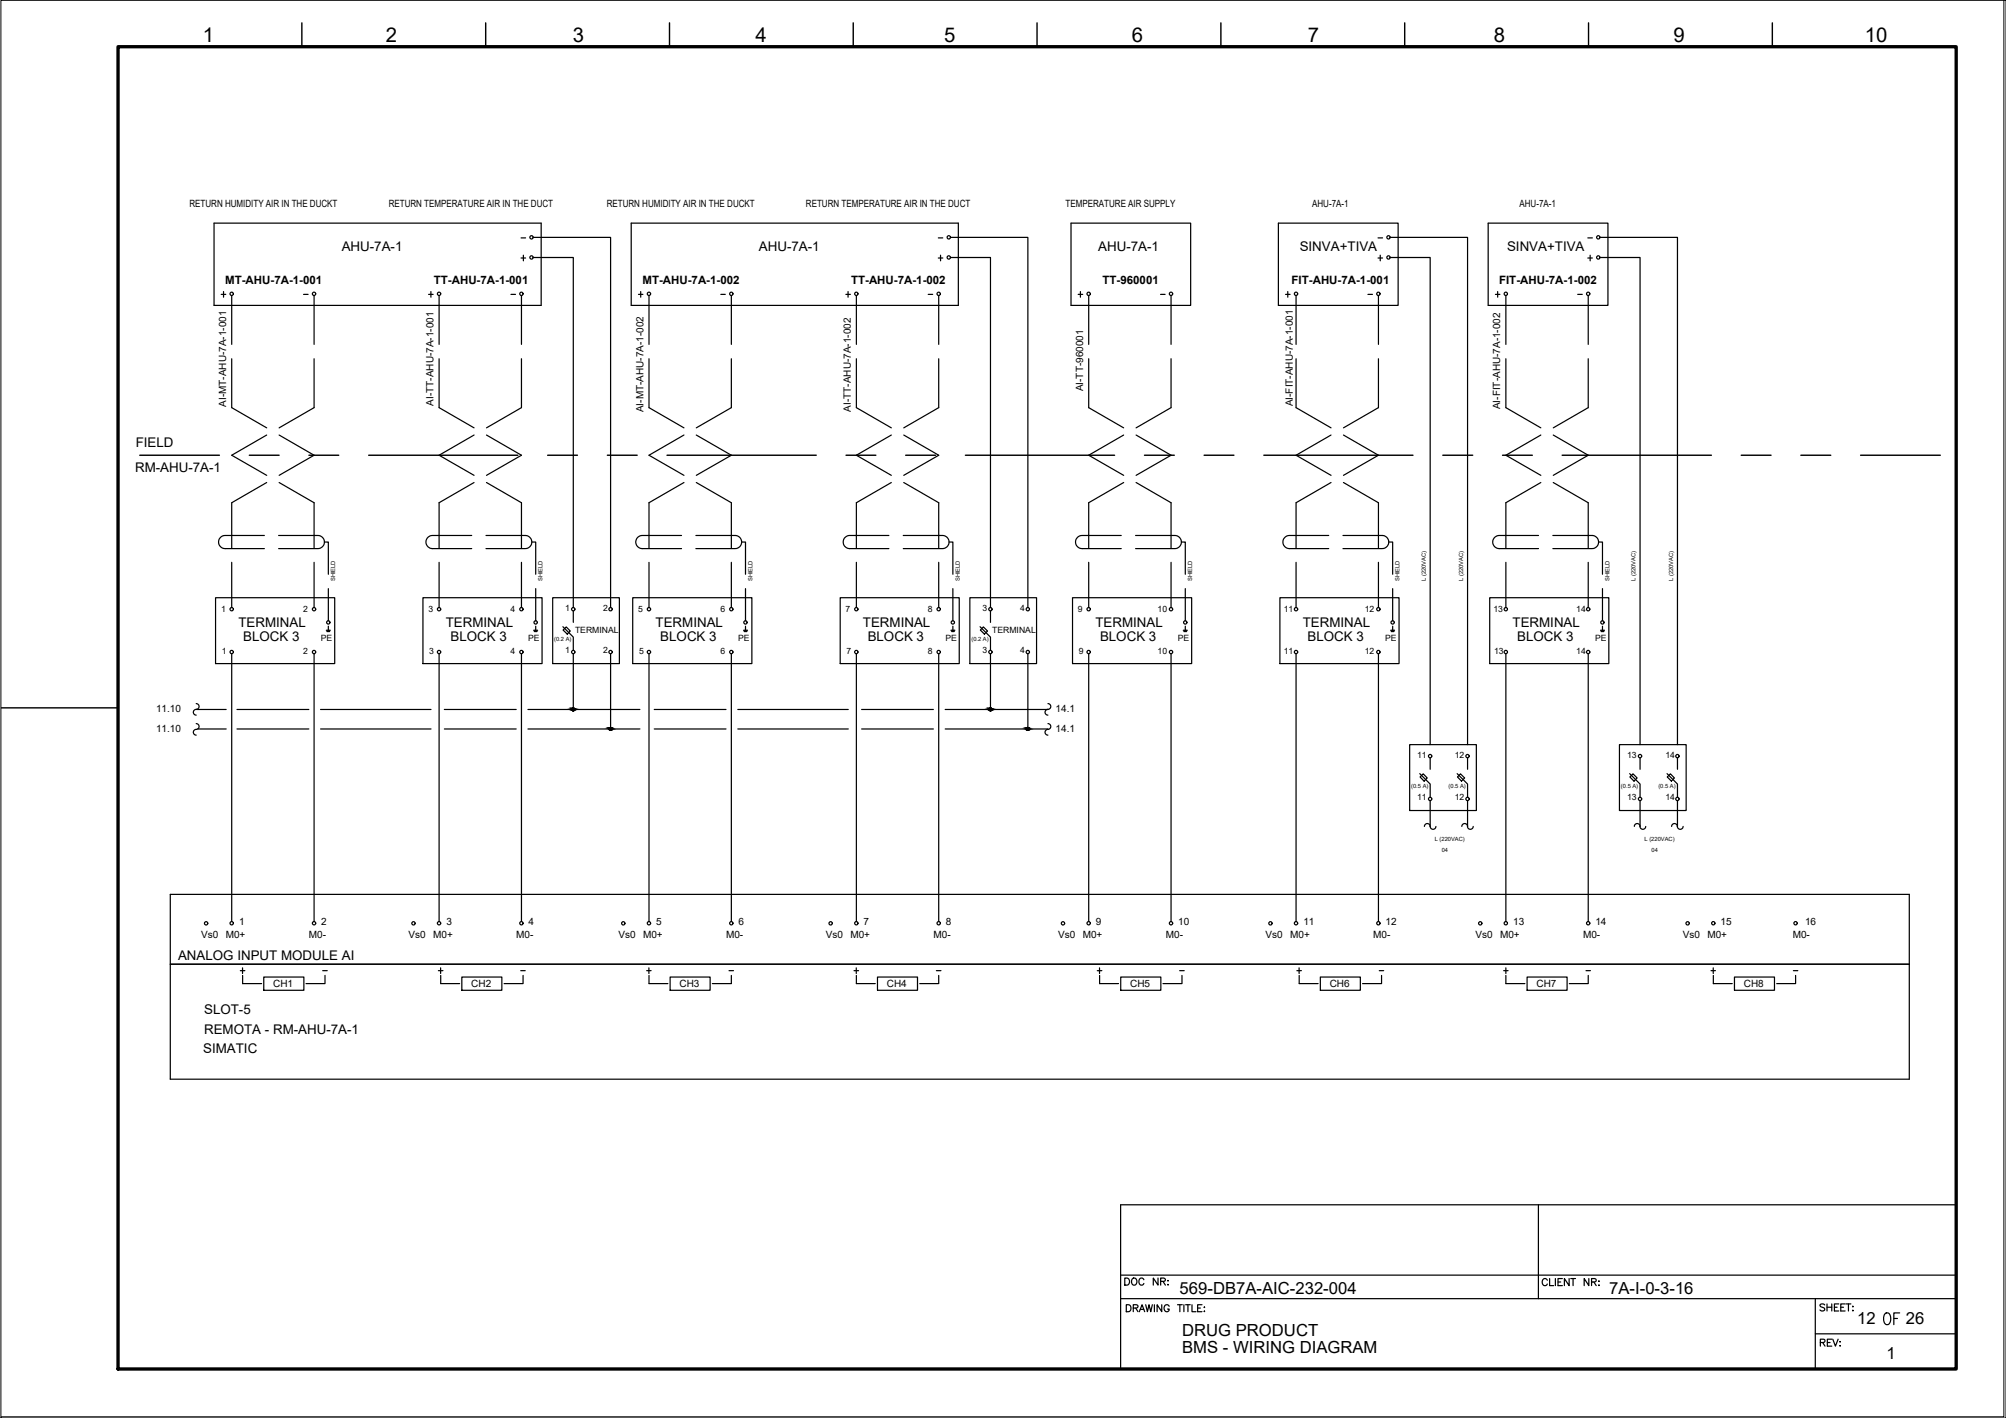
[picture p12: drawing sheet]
<svg xmlns="http://www.w3.org/2000/svg" width="420mm" height="297mm" viewBox="0 0 420 297" stroke-linecap="round" stroke-linejoin="round" font-family="sans-serif">
<!-- layer: G-TTLB-TTLB -->
<path d="M24.7 9.8h385v277h-385z" fill="none" stroke="#000" stroke-width=".7"/>
<!-- layer: G-TTLB-OTLN -->
<path d="M419.7 .1v296.7h-419.5" fill="none" stroke="#000" stroke-width=".21"/>
<!-- layer: G-TTLB-INDX -->
<path d="M63.2 4.8v5M101.7 4.8v5M140.2 4.8v5M178.7 4.8v5M217.2 4.8v5M255.7 4.8v5M294.2 4.8v5M332.7 4.8v5M371.2 4.8v5M.2 148.3h24.5" fill="none" stroke="#000" stroke-width=".3"/>
<!-- layer: LGSP IA4$0$LG_PLOT -->
<path d="M322.2 252.4v19.6M234.7 267.1h175M234.7 272h175M380.2 279.4h29.5M380.2 272v14.8M234.7 286.8h175" fill="none" stroke="#000" stroke-width=".25"/>
<!-- layer: LG_PLOT -->
<g fill="none" stroke="#000" stroke-width=".25">
<path d="M409.7 252.4h-175v34.4M235.6 267.7h.5a.78 .78 0 0 1 .5 .8 .78 .78 0 0 1-.5 .7h-.5zM235.9 273.3h.5a.78 .78 0 0 1 .5 .7 .78 .78 0 0 1-.5 .8h-.5zM237.1 267.9a.68 .68 0 0 1 1 .1 .68 .68 0 0 1-.1 1 .68 .68 0 0 1-1-.1 .68 .68 0 0 1 .1-1zM237.4 274l.8-.1 .2-.3-.4-.3h-.6v1.5M237.9 274l.5 .8M238.6 274.8l.6-1.5 .6 1.5M238.8 274.3h.7M239.6 268.1a.53 .53 0 0 0-.6-.4 .53 .53 0 0 0-.5 .6 .6 .6 0 0 0 .2 .8 .6 .6 0 0 0 .8-.1l.1-.2M240 273.3l.3 1.5 .4-1.5 .3 1.5 .4-1.5M241.8 273.3v1.5M242.5 267.7v1.5l-.9-1.5v1.5"/>
<path d="M243.1 268.4h.8l.2-.4-.4-.3h-.6v1.5M243.3 273.3v1.5l-.9-1.5v1.5M243.6 268.4l.5 .8M244.6 268.3h.1zM244.6 269.1v.1zM244.9 273.6a.55 .55 0 0 0-.6-.3 .55 .55 0 0 0-.5 .6v.3a.53 .53 0 0 0 .5 .6 .53 .53 0 0 0 .6-.6h-.4M246.6 273.3h1M247.1 273.3v1.5M248 273.3v1.5M248.3 273.3h1M248.8 273.3v1.5M249.7 273.3v1.5h.8"/>
<path d="M250.8 274h.6M251.8 273.3h-1v1.5h1M252.2 273.9h.1zM252.2 274.7h.1zM324.1 268.2a.54 .54 0 0 0-.6-.4 .54 .54 0 0 0-.5 .6v.4a.55 .55 0 0 0 .5 .5 .55 .55 0 0 0 .6-.3M324.6 267.8v1.5h.8M325.8 267.8v1.5M326.3 268.5h.6M327.2 267.8h-.9v1.5h.9M328.7 267.8v1.5l-1-1.5v1.5M329 267.8h1M329.5 267.8v1.5"/>
<path d="M332.8 267.8v1.5l-1-1.5v1.5M333.4 268.5h.8l.1-.5-.9-.2v1.5M333.8 268.5l.5 .8M334.8 268.4h.2zM334.8 269.2h.2zM382.2 273.4l-.4-.3-.6 .3 .1 .3 .8 .4 .1 .3a.66 .66 0 0 1-1 0M382.7 273.1v1.5M382.7 273.8h1M383.7 273.1v1.5M384.2 273.8h.6M385.1 273.1h-.9v1.5h.9M385.6 273.8h.5"/>
<path d="M386.5 273.1h-.9v1.5h.9M386.7 273.1h1M387.2 273.1v1.5M388 274.5h.2zM388.1 273.6v.2zM381.3 281.2l.8-.1 .1-.4-.9-.2v1.5M381.8 281.2l.4 .8M382.7 281.2h.6M383.7 280.5h-1v1.5h1M383.9 280.5l.5 1.5 .6-1.5M385.3 281.1h.2zM385.3 281.9h.2z"/>
</g>
<!-- layer: I_LIMIT_LINE -->
<g fill="none" stroke="#000" stroke-width=".3">
<path d="M29.3 95.4h16.7M52.2 95.4h6.3M64.7 95.4h6.3M77.2 95.4h31.3M114.7 95.4h6.2M127.2 95.4h6.3M139.7 95.4h31.3M177.2 95.4h6.3M189.7 95.4h6.3M202.2 95.4h31.2M239.7 95.4h6.3M252.2 95.4h6.2"/>
<path d="M264.7 95.4h31.3M302.2 95.4h6.3M314.7 95.4h6.3M327.2 95.4h31.3M364.7 95.4h6.2M377.2 95.4h6.3M389.7 95.4h16.7"/>
</g>
<!-- layer: 0 -->
<g fill="none" stroke="#000" stroke-width=".25">
<path d="M111.7 53.9h8.4v73.4M111.7 49.7h16.2v77.6M199.1 53.9h8.4v73.4M199.1 49.7h16.2v77.6M291.2 53.9h8.4v102.1M291.2 49.7h16.2v106.3M335.1 53.9h8.4v102.1M335.1 49.7h16.2v106.3M120.1 136.9v11.7M127.9 136.9v15.8M207.5 136.9v11.7M215.3 136.9v15.8"/>
<path d="M41.1 148.6h6.3M41.4 152.7h6M49.6 148.6h15.1M49.6 152.7h15.1M67.1 148.6h23.2M67.1 152.7h23.2M93.1 148.6h15M93.1 152.7h15M110.6 148.6h23.4M110.6 152.7h23.4M137 148.6h15.1M137 152.7h15.1"/>
<path d="M154.5 148.6h23.2M154.5 152.7h23.2M180.5 148.6h15M180.5 152.7h15M198 148.6h21.5M198 152.7h21.5M299.6 167.7v5.4M307.4 167.7v5.4M343.5 167.7v5.4M351.3 167.7v5.4M399.9 187.4v38.7"/>
<circle cx="120.1" cy="148.6" r=".31"/>
<circle cx="127.9" cy="152.7" r=".31"/>
<circle cx="207.4" cy="148.6" r=".31"/>
<circle cx="215.3" cy="152.7" r=".31"/>
</g>
<!-- layer: I_DATA -->
<g fill="none" stroke="#000" stroke-width=".25">
<path d="M44.8 46.7h68.5v17.3h-68.5zM132.2 46.7h68.5v17.3h-68.5zM196.5 54h1M197 53.5v1.1M224.3 46.7h25.1v17.3h-25.1zM267.8 46.7h25v17.3h-25zM288.6 54h1M289.1 53.5v1.1M311.7 46.7h25.1v17.3h-25.1zM133.7 61.7h1M134.2 61.1v1.2M177.2 61.7h.9"/>
<path d="M177.6 61.1v1.2M225.8 61.7h1M226.3 61.1v1.2M269.3 61.7h.9M269.7 61.1v1.2M45.1 125.2h25v13.8h-25zM68.3 132h.9M68.4 132.2h.7M68.5 132.3h.5M68.8 131.2v.8M88.6 125.2h24.9v13.8h-24.9zM111.8 132h.8"/>
<path d="M111.9 132.2h.6M111.9 132.3h.6M112.2 131.2v.8M115.8 125.2h13.9v13.8h-13.9zM132.5 125.2h25v13.8h-25zM155.7 132h.9M155.8 132.2h.7M155.9 132.3h.5M156.1 131.2v.8M176 125.2h24.9v13.8h-24.9zM199.2 132h.8M199.2 132.2h.7"/>
<path d="M199.3 132.3h.6M199.6 131.2v.8M203.1 125.2h14v13.8h-14zM224.6 125.2h25v13.8h-25zM247.8 132h.9M247.9 132.2h.7M248 132.3h.5M248.3 131.2v.8M268.1 125.2h24.9v13.8h-24.9zM291.3 132h.8M291.4 132.2h.6M291.4 132.3h.6"/>
<path d="M291.7 131.2v.8M312 125.2h25v13.8h-25zM335.2 132h.9M335.3 132.2h.7M335.4 132.3h.5M335.6 131.2v.8M295.3 156h13.9v13.8h-13.9zM339.2 156h14v13.8h-14zM399.9 187.4h-364.2v38.7h364.2M35.7 202h364.2M50.3 203.3h1M50.8 202.7v1.2"/>
<path d="M50.8 204.3v1.7h4M55.2 204.7h8.4v2.7h-8.4zM68.1 204.3v1.7h-4M91.8 203.3h1M92.3 202.7v1.2M92.3 204.3v1.7h4M96.7 204.7h8.4v2.7h-8.4zM109.6 204.3v1.7h-4M135.4 203.3h1M135.9 202.7v1.2M135.9 204.3v1.7h4M140.4 204.7h8.3v2.7h-8.3z"/>
<path d="M153.2 204.3v1.7h-4M178.9 203.3h.9M179.3 202.7v1.2M179.4 204.3v1.7h3.9M183.8 204.7h8.4v2.7h-8.4zM196.6 204.3v1.7h-4M229.8 203.3h1M230.3 202.7v1.2M230.3 204.3v1.7h4M234.7 204.7h8.4v2.7h-8.4zM247.6 204.3v1.7h-4M271.6 203.3h1"/>
<path d="M272.1 202.7v1.2M272.1 204.3v1.7h4M276.5 204.7h8.4v2.7h-8.4zM289.4 204.3v1.7h-4M314.9 203.3h1M315.4 204.3v1.7h4M315.4 202.7v1.2M319.8 204.7h8.4v2.7h-8.4zM332.7 204.3v1.7h-4M358.4 203.3h.9M358.8 202.7v1.2M358.9 204.3v1.7h3.9"/>
<path d="M363.3 204.7h8.4v2.7h-8.4zM376.1 204.3v1.7h-4"/>
<circle cx="198.7" cy="53.9" r=".35"/>
<circle cx="290.8" cy="53.9" r=".35"/>
<circle cx="135.9" cy="61.5" r=".35"/>
<circle cx="179.4" cy="61.5" r=".35"/>
<circle cx="228" cy="61.5" r=".35"/>
<circle cx="271.5" cy="61.5" r=".35"/>
<circle cx="48.5" cy="136.6" r=".35"/>
<circle cx="48.5" cy="127.6" r=".35"/>
<circle cx="65.8" cy="127.6" r=".35"/>
<circle cx="65.8" cy="136.6" r=".35"/>
<circle cx="68.8" cy="130.4" r=".35"/>
<circle cx="92" cy="127.6" r=".35"/>
<circle cx="92" cy="136.6" r=".35"/>
<circle cx="109.2" cy="136.6" r=".35"/>
<circle cx="109.2" cy="127.6" r=".35"/>
<circle cx="112.2" cy="130.4" r=".35"/>
<circle cx="120.1" cy="136.6" r=".35"/>
<circle cx="120.1" cy="127.6" r=".35"/>
<circle cx="127.9" cy="136.6" r=".35"/>
<circle cx="127.9" cy="127.6" r=".35"/>
<circle cx="135.9" cy="136.6" r=".35"/>
<circle cx="135.9" cy="127.6" r=".35"/>
<circle cx="153.2" cy="127.6" r=".35"/>
<circle cx="153.2" cy="136.6" r=".35"/>
<circle cx="156.1" cy="130.4" r=".35"/>
<circle cx="179.4" cy="136.6" r=".35"/>
<circle cx="179.4" cy="127.6" r=".35"/>
<circle cx="196.6" cy="127.6" r=".35"/>
<circle cx="196.6" cy="136.6" r=".35"/>
<circle cx="199.6" cy="130.4" r=".35"/>
<circle cx="207.4" cy="136.6" r=".35"/>
<circle cx="207.4" cy="127.6" r=".35"/>
<circle cx="215.3" cy="136.6" r=".35"/>
<circle cx="215.3" cy="127.6" r=".35"/>
<circle cx="228" cy="136.6" r=".35"/>
<circle cx="228" cy="127.6" r=".35"/>
<circle cx="245.3" cy="136.6" r=".35"/>
<circle cx="245.3" cy="127.6" r=".35"/>
<circle cx="248.3" cy="130.4" r=".35"/>
<circle cx="271.5" cy="127.6" r=".35"/>
<circle cx="271.5" cy="136.6" r=".35"/>
<circle cx="288.7" cy="136.6" r=".35"/>
<circle cx="288.7" cy="127.6" r=".35"/>
<circle cx="291.7" cy="130.4" r=".35"/>
<circle cx="315.4" cy="136.6" r=".35"/>
<circle cx="315.4" cy="127.6" r=".35"/>
<circle cx="332.6" cy="136.6" r=".35"/>
<circle cx="332.6" cy="127.6" r=".35"/>
<circle cx="335.6" cy="130.4" r=".35"/>
<circle cx="299.5" cy="158.4" r=".35"/>
<circle cx="307.4" cy="158.4" r=".35"/>
<circle cx="343.5" cy="158.4" r=".35"/>
<circle cx="351.3" cy="158.4" r=".35"/>
<circle cx="299.5" cy="167.4" r=".35"/>
<circle cx="307.4" cy="167.4" r=".35"/>
<circle cx="343.5" cy="167.4" r=".35"/>
<circle cx="351.3" cy="167.4" r=".35"/>
<circle cx="43.2" cy="193.4" r=".35"/>
<circle cx="48.5" cy="193.4" r=".35"/>
<circle cx="65.8" cy="193.4" r=".35"/>
<circle cx="86.6" cy="193.4" r=".35"/>
<circle cx="92" cy="193.4" r=".35"/>
<circle cx="109.2" cy="193.4" r=".35"/>
<circle cx="130.5" cy="193.4" r=".35"/>
<circle cx="135.9" cy="193.4" r=".35"/>
<circle cx="153.2" cy="193.4" r=".35"/>
<circle cx="174" cy="193.4" r=".35"/>
<circle cx="179.4" cy="193.4" r=".35"/>
<circle cx="196.6" cy="193.4" r=".35"/>
<circle cx="222.6" cy="193.4" r=".35"/>
<circle cx="228" cy="193.4" r=".35"/>
<circle cx="245.3" cy="193.4" r=".35"/>
<circle cx="266.1" cy="193.4" r=".35"/>
<circle cx="271.5" cy="193.4" r=".35"/>
<circle cx="288.7" cy="193.4" r=".35"/>
<circle cx="310" cy="193.4" r=".35"/>
<circle cx="315.4" cy="193.4" r=".35"/>
<circle cx="332.6" cy="193.4" r=".35"/>
<circle cx="353.5" cy="193.4" r=".35"/>
<circle cx="358.8" cy="193.4" r=".35"/>
<circle cx="376.1" cy="193.4" r=".35"/>
</g>
<!-- layer: I_TABS -->
<g fill="none" stroke="#000" stroke-width=".25">
<path d="M48.5 61.9v10.2M48.5 75.1v10.3l7.4 4.2M65.8 61.9v10.2M65.8 75.1v10.3l-7.3 4.2M92 61.9v10.2M92 75.1v10.3l7.3 4.2M109.2 61.9v10.2M109.2 75.1v10.3l-7.3 4.2M135.9 61.9v10.2M135.9 75.1v10.3l7.4 4.2M153.2 61.9v10.2M153.2 75.1v10.3l-7.4 4.2"/>
<path d="M179.4 61.9v10.2M179.4 75.1v10.3l7.3 4.2M196.6 61.9v10.2M196.6 75.1v10.3l-7.3 4.2M228 61.9v10.2M228 75.1v10.3l7.4 4.2M245.3 61.9v10.2M245.3 75.1v10.3l-7.3 4.2M271.5 61.9v10.2M271.5 75.1v10.3l7.3 4.2M288.7 61.9v10.2M288.7 75.1v10.3l-7.3 4.2"/>
<path d="M315.4 61.9v10.2M315.4 75.1v10.3l7.3 4.2M332.7 61.9v10.2M332.7 75.1v10.3l-7.4 4.2M55.9 91.1l-7.4 4.3 7.4 4.2M58.5 91.1l7.3 4.3-7.3 4.2M99.3 91.1l-7.3 4.3 7.3 4.2M101.9 91.1l7.3 4.3-7.3 4.2M143.3 91.1l-7.4 4.3 7.4 4.2M145.8 91.1l7.4 4.3-7.4 4.2M186.7 91.1l-7.3 4.3 7.3 4.2M189.3 91.1l7.3 4.3-7.3 4.2"/>
<path d="M235.4 91.1l-7.4 4.3 7.4 4.2M238 91.1l7.3 4.3-7.3 4.2M278.8 91.1l-7.3 4.3 7.3 4.2M281.4 91.1l7.3 4.3-7.3 4.2M322.7 91.1l-7.3 4.3 7.3 4.2M325.3 91.1l7.4 4.3-7.4 4.2M48.5 117.8v9.5M55.4 112.2h-8.2a1.38 1.38 0 0 0-1.4 1.3 1.38 1.38 0 0 0 1.4 1.4h8.2M55.9 101.1l-7.4 4.2v9.5M58.4 112.2h8.2a1.38 1.38 0 0 1 1.4 1.3 1.38 1.38 0 0 1-1.4 1.4h-8.2M58.5 101.1l7.3 4.2v9.5M65.8 117.8v9.5"/>
<path d="M67.9 113.5h.9v6.8M92 117.8v9.5M98.8 112.2h-8.2a1.38 1.38 0 0 0-1.4 1.3 1.38 1.38 0 0 0 1.4 1.4h8.2M99.3 101.1l-7.3 4.2v9.5M101.8 112.2h8.2a1.38 1.38 0 0 1 1.4 1.3 1.38 1.38 0 0 1-1.4 1.4h-8.2M101.9 101.1l7.3 4.2v9.5M109.2 117.8v9.5M111.4 113.5h.8v6.8M135.9 117.8v9.5M142.7 112.2h-8.2a1.38 1.38 0 0 0-1.3 1.3 1.38 1.38 0 0 0 1.3 1.4h8.2M143.3 101.1l-7.4 4.2v9.5M145.8 112.2h8.2a1.38 1.38 0 0 1 1.3 1.3 1.38 1.38 0 0 1-1.3 1.4h-8.2"/>
<path d="M145.8 101.1l7.4 4.2v9.5M153.2 117.8v9.5M155.3 113.5h.8v6.8M179.4 117.8v9.5M186.2 112.2h-8.2a1.38 1.38 0 0 0-1.4 1.3 1.38 1.38 0 0 0 1.4 1.4h8.2M186.7 101.1l-7.3 4.2v9.5M189.2 112.2h8.2a1.38 1.38 0 0 1 1.4 1.3 1.38 1.38 0 0 1-1.4 1.4h-8.2M189.3 101.1l7.3 4.2v9.5M196.6 117.8v9.5M198.8 113.5h.8v6.8M228 117.8v9.5M234.8 112.2h-8.1a1.38 1.38 0 0 0-1.4 1.3 1.38 1.38 0 0 0 1.4 1.4h8.1"/>
<path d="M235.4 101.1l-7.4 4.2v9.5M237.8 112.2h8.3a1.38 1.38 0 0 1 1.3 1.3 1.38 1.38 0 0 1-1.3 1.4h-8.3M238 101.1l7.3 4.2v9.5M245.3 117.8v9.5M247.4 113.5h.9v6.8M271.5 117.8v9.5M278.3 112.2h-8.2a1.38 1.38 0 0 0-1.4 1.3 1.38 1.38 0 0 0 1.4 1.4h8.2M278.8 101.1l-7.3 4.2v9.5M281.3 112.2h8.2a1.38 1.38 0 0 1 1.4 1.3 1.38 1.38 0 0 1-1.4 1.4h-8.2M281.4 101.1l7.3 4.2v9.5M288.7 117.8v9.5M290.9 113.5h.8v6.8"/>
<path d="M315.4 117.8v9.5M322.2 112.2h-8.2a1.38 1.38 0 0 0-1.4 1.3 1.38 1.38 0 0 0 1.4 1.4h8.2M322.7 101.1l-7.3 4.2v9.5M325.2 112.2h8.3a1.38 1.38 0 0 1 1.3 1.3 1.38 1.38 0 0 1-1.3 1.4h-8.3M325.3 101.1l7.4 4.2v9.5M332.7 117.8v9.5M334.8 113.5h.8v6.8M48.5 136.9v56.1M65.8 136.9v56.1M68.8 123.3v6.8M92 136.9v56.1M109.2 136.9v56.1"/>
<path d="M112.2 123.3v6.8M135.9 136.9v56.1M153.2 136.9v56.1M156.1 123.3v6.8M179.4 136.9v56.1M196.6 136.9v56.1M199.6 123.3v6.8M228 136.9v56.1M245.3 136.9v56.1M248.3 123.3v6.8M271.5 136.9v56.1M288.7 136.9v56.1"/>
<path d="M291.7 123.3v6.8M315.4 136.9v56.1M332.7 136.9v56.1M335.6 123.3v6.8M41.1 147.4a.64 .64 0 0 1 .6 .8 .64 .64 0 0 1-.8 .4 .6 .6 0 0 0-.4 .7 .6 .6 0 0 0 .6 .5M41.1 151.6a.64 .64 0 0 1 .6 .7 .64 .64 0 0 1-.8 .5 .6 .6 0 0 0-.4 .7 .6 .6 0 0 0 .6 .5M219.5 147.4a.64 .64 0 0 1 .6 .8 .64 .64 0 0 1-.8 .4 .6 .6 0 0 0-.4 .7 .6 .6 0 0 0 .6 .5M219.5 151.6a.64 .64 0 0 1 .6 .7 .64 .64 0 0 1-.8 .5 .6 .6 0 0 0-.4 .7 .6 .6 0 0 0 .6 .5M298.3 173.1a.64 .64 0 0 1 .8-.6 .64 .64 0 0 1 .5 .9 .6 .6 0 0 0 .7 .3 .6 .6 0 0 0 .5-.6M306.2 173.1a.63 .63 0 0 1 .7-.6 .63 .63 0 0 1 .5 .9 .6 .6 0 0 0 .7 .3 .6 .6 0 0 0 .5-.6M342.3 173.1a.63 .63 0 0 1 .8-.6 .63 .63 0 0 1 .4 .9 .6 .6 0 0 0 .7 .3 .6 .6 0 0 0 .5-.6M350.1 173.1a.64 .64 0 0 1 .8-.6 .64 .64 0 0 1 .5 .9 .6 .6 0 0 0 .6 .3 .6 .6 0 0 0 .5-.6"/>
</g>
<!-- layer: EI-CTRL -->
<g fill="none" stroke="#000" stroke-width=".25">
<path d="M117.9 131.3l2.2 2.2v2.8M118.6 131.3l.8 .9-.6 .6-.9-.8zM120.1 128v2.4M205.3 131.3l2.2 2.2v2.8M206 131.3l.8 .9-.6 .6-.9-.8zM207.5 128v2.4M299.6 158.8v2.3M307.4 158.8v2.3M343.5 158.8v2.3M351.3 158.8v2.3M297.4 162.1l2.2 2.1v2.8M297.4 162.8l.7-.7 .8 .9-.6 .6z"/>
<path d="M305.2 162.1l2.2 2.1v2.8M305.9 162.1l.9 .9-.7 .6-.8-.8zM341.3 162.1l2.2 2.1v2.8M341.4 162.8l.6-.7 .9 .9-.7 .6zM349.2 162.1l2.1 2.1v2.8M349.2 162.8l.7-.7 .8 .9-.6 .6z"/>
</g>
<!-- layer: 0 -->
<g fill="#000" stroke="#000" stroke-width=".21">
<path d="M120 148.3h.1zM127.7 152.4h.2zM207.3 148.3h.2zM215.2 152.4h.1z"/>
<path d="M120 148.3h.1zM119.9 148.3h.2z"/>
<path d="M119.9 148.3l.2 .1zM119.9 148.4h.2z"/>
<path d="M119.9 148.4h.2zM119.8 148.4h.3z"/>
<path d="M119.8 148.4l.3 .1zM119.8 148.4l.3 .1z"/>
<path d="M119.8 148.5h.3zM119.8 148.5h.3z"/>
<path d="M119.8 148.5l.3 .1zM119.8 148.5l.3 .1z"/>
<path d="M119.8 148.6h.3zM119.8 148.6h.3z"/>
<path d="M120 148.9h.1zM120 148.9h.1z"/>
<path d="M120.1 148.3h.1zM120.1 148.3h.1z"/>
<path d="M119.9 148.9h.3zM119.9 148.9h.2z"/>
<path d="M120.1 148.3l.2 .1zM120.1 148.3l.2 .1z"/>
<path d="M119.9 148.9h.3zM119.9 148.9h.3z"/>
<path d="M120.1 148.4h.2zM120.1 148.4h.2z"/>
<path d="M120.1 148.4l.2 .1zM120.1 148.4l.2 .1z"/>
<path d="M119.8 148.8h.5zM119.8 148.8l.4 .1z"/>
<path d="M120.1 148.5h.3zM120.1 148.5h.3z"/>
<path d="M119.8 148.8h.5zM119.8 148.8h.5z"/>
<path d="M120.1 148.5l.3 .1zM120.1 148.5l.3 .1z"/>
<path d="M120.1 148.6h.3zM120.1 148.6h.3z"/>
<path d="M119.8 148.7h.6zM119.8 148.7h.6z"/>
<path d="M119.8 148.7h.6zM119.8 148.7l.5 .1z"/>
<path d="M119.8 148.6h.6zM119.8 148.6l.6 .1z"/>
<path d="M127.7 152.4l.2 .1zM127.7 152.4l.2 .1z"/>
<path d="M127.7 152.5h.2zM127.7 152.5h.2z"/>
<path d="M127.7 152.5l.2 .1zM127.7 152.5l.2 .1z"/>
<path d="M127.6 152.6h.3zM127.6 152.6h.3z"/>
<path d="M127.6 152.6h.3zM127.6 152.6h.3z"/>
<path d="M127.6 152.6l.3 .1zM127.6 152.6l.3 .1z"/>
<path d="M127.8 153h.2zM127.8 153h.1z"/>
<path d="M127.9 152.4h.1zM127.9 152.4h.1z"/>
<path d="M127.9 152.4h.1zM127.9 152.4h.1z"/>
<path d="M127.9 152.4l.2 .1zM127.9 152.4l.2 .1z"/>
<path d="M127.8 153h.2zM127.8 153h.2z"/>
<path d="M127.9 152.5h.2zM127.9 152.5h.2z"/>
<path d="M127.7 152.9h.4zM127.7 152.9l.3 .1z"/>
<path d="M127.9 152.5l.3 .1zM127.9 152.5l.3 .1z"/>
<path d="M127.7 152.9h.4zM127.7 152.9h.4z"/>
<path d="M127.6 152.9h.5zM127.6 152.9h.5z"/>
<path d="M127.9 152.6h.3zM127.9 152.6h.3z"/>
<path d="M127.6 152.8h.6zM127.6 152.8l.5 .1z"/>
<path d="M127.9 152.6h.3zM127.9 152.6h.3z"/>
<path d="M127.9 152.6l.3 .1zM127.9 152.6l.3 .1z"/>
<path d="M127.6 152.7h.6zM127.6 152.7h.6z"/>
<path d="M127.6 152.7h.6zM127.6 152.7l.6 .1z"/>
<path d="M207.3 148.3h.2zM207.3 148.3h.2z"/>
<path d="M207.3 148.3l.2 .1zM207.3 148.3l.2 .1z"/>
<path d="M207.3 148.4h.2zM207.2 148.4h.3z"/>
<path d="M207.2 148.4l.3 .1zM207.2 148.4l.3 .1z"/>
<path d="M207.2 148.5h.3zM207.2 148.5h.3z"/>
<path d="M207.2 148.5l.3 .1zM207.2 148.5l.3 .1z"/>
<path d="M207.2 148.6h.3zM207.2 148.6h.3z"/>
<path d="M207.4 148.9h.1zM207.4 148.9h.1z"/>
<path d="M207.5 148.3h.1zM207.5 148.3h.1z"/>
<path d="M207.5 148.3h.1zM207.5 148.3h.1z"/>
<path d="M207.3 148.9h.3zM207.3 148.9h.2z"/>
<path d="M207.5 148.3l.1 .1zM207.5 148.3l.1 .1z"/>
<path d="M207.5 148.4h.2zM207.5 148.4h.2z"/>
<path d="M207.3 148.9h.3zM207.3 148.9h.3z"/>
<path d="M207.5 148.4l.2 .1zM207.5 148.4l.2 .1z"/>
<path d="M207.2 148.8h.5zM207.2 148.8l.4 .1z"/>
<path d="M207.5 148.5h.2zM207.5 148.5h.2z"/>
<path d="M207.2 148.8h.5zM207.2 148.8h.5z"/>
<path d="M207.5 148.5l.3 .1zM207.5 148.5l.3 .1z"/>
<path d="M207.2 148.7h.5zM207.2 148.7l.5 .1z"/>
<path d="M207.5 148.6h.3zM207.5 148.6h.3z"/>
<path d="M207.2 148.6l.6 .1zM207.2 148.6l.6 .1z"/>
<path d="M207.2 148.7h.6zM207.2 148.7h.5z"/>
<path d="M215.2 152.4h.1zM215.1 152.4h.2z"/>
<path d="M215.1 152.4l.2 .1zM215.1 152.4l.2 .1z"/>
<path d="M215.1 152.5h.2zM215.1 152.5h.2z"/>
<path d="M215.1 152.5l.2 .1zM215.1 152.5l.2 .1z"/>
<path d="M215 152.6h.3zM215 152.6h.3z"/>
<path d="M215 152.6h.3zM215 152.6h.3z"/>
<path d="M215 152.6l.3 .1zM215 152.6l.3 .1z"/>
<path d="M215.2 153h.2zM215.2 153h.1z"/>
<path d="M215.3 152.4h.1zM215.3 152.4h.1z"/>
<path d="M215.3 152.4h.1zM215.3 152.4h.1z"/>
<path d="M215.2 153h.2zM215.2 153h.2z"/>
<path d="M215.3 152.4l.2 .1zM215.3 152.4l.2 .1z"/>
<path d="M215.1 152.9h.4zM215.1 152.9l.3 .1z"/>
<path d="M215.3 152.5h.2zM215.3 152.5h.2z"/>
<path d="M215.1 152.9h.4zM215.1 152.9h.4z"/>
<path d="M215.3 152.5l.2 .1zM215.3 152.5l.2 .1z"/>
<path d="M215.3 152.6h.3zM215.3 152.6h.3z"/>
<path d="M215 152.9h.5zM215 152.9h.5z"/>
<path d="M215.3 152.6h.3zM215.3 152.6h.3z"/>
<path d="M215 152.8h.6zM215 152.8l.5 .1z"/>
<path d="M215.3 152.6l.3 .1zM215.3 152.6l.3 .1z"/>
<path d="M215 152.7h.6zM215 152.7h.6z"/>
<path d="M215 152.7h.6zM215 152.7l.6 .1z"/>
</g>
<path d="M.2 .1h420v296.9h-420z" fill="none" stroke="#000" stroke-width=".21"/>
<text font-size="5.7" x="393.7" y="278.7">OF</text>
<g font-size="4.3">
<text x="42.5" y="8.7">1</text>
<text x="80.8" y="8.7">2</text>
<text x="120" y="8.7">3</text>
<text x="158.2" y="8.7">4</text>
<text x="197.7" y="8.7">5</text>
<text x="237.1" y="8.7">6</text>
<text x="273.9" y="8.7">7</text>
<text x="312.9" y="8.7">8</text>
<text x="350.5" y="8.7">9</text>
<text x="390.6" y="8.7">10</text>
</g>
<g font-size="4">
<text x="108.3" y="55.7">+</text>
<text x="331.6" y="55.7">+</text>
<text x="45.5" y="63.5">+</text>
<text x="88.9" y="63.5">+</text>
<text x="312.2" y="63.5">+</text>
</g>
<g font-size="3.5">
<text x="247.1" y="271">569-DB7A-AIC-232-004</text>
<text x="337.1" y="271.1">7A-I-0-3-16</text>
<text x="247.6" y="279.9">DRUG PRODUCT</text>
<text x="389" y="277.4">12</text>
<text x="399.2" y="277.4">26</text>
<text x="247.6" y="283.4">BMS - WIRING DIAGRAM</text>
<text x="395.2" y="284.8">1</text>
</g>
<g font-size="2.8">
<text x="71.6" y="52.6">AHU-7A-1</text>
<text x="159" y="52.6">AHU-7A-1</text>
<text x="230" y="52.6">AHU-7A-1</text>
<text x="272.2" y="52.6">SINVA+TIVA</text>
<text x="315.7" y="52.6">SINVA+TIVA</text>
<text x="28.4" y="93.6">FIELD</text>
<text x="28.3" y="98.8">RM-AHU-7A-1</text>
<text x="49.9" y="131.4">TERMINAL</text>
<text x="93.4" y="131.4">TERMINAL</text>
<text x="137.3" y="131.4">TERMINAL</text>
<text x="180.7" y="131.4">TERMINAL</text>
<text x="229.4" y="131.4">TERMINAL</text>
<text x="272.9" y="131.4">TERMINAL</text>
<text x="316.8" y="131.4">TERMINAL</text>
<text x="50.9" y="134.2">BLOCK 3</text>
<text x="94.4" y="134.2">BLOCK 3</text>
<text x="138.3" y="134.2">BLOCK 3</text>
<text x="181.7" y="134.2">BLOCK 3</text>
<text x="230.4" y="134.2">BLOCK 3</text>
<text x="273.9" y="134.2">BLOCK 3</text>
<text x="317.8" y="134.2">BLOCK 3</text>
<text x="37.3" y="201.1">ANALOG INPUT MODULE AI</text>
<text x="42.8" y="212.5">SLOT-5</text>
<text x="42.6" y="220.5">SIMATIC</text>
<text x="42.8" y="216.6">REMOTA - RM-AHU-7A-1</text>
</g>
<g font-size="2.6">
<text x="108.3" y="51.2">-</text>
<text x="195.8" y="51.2">-</text>
<text x="287.9" y="51.2">-</text>
<text x="331.6" y="51.2">-</text>
<text x="62.8" y="62.8">-</text>
<text x="106.2" y="62.8">-</text>
<text x="149.9" y="62.8">-</text>
<text x="193.7" y="62.8">-</text>
<text x="242.4" y="62.8">-</text>
<text x="285.8" y="62.8">-</text>
<text x="329.5" y="62.8">-</text>
<text x="66.7" y="204.6">-</text>
<text x="108.3" y="204.6">-</text>
<text x="151.7" y="204.6">-</text>
<text x="195.1" y="204.6">-</text>
<text x="246.2" y="204.6">-</text>
<text x="287.9" y="204.6">-</text>
<text x="331.3" y="204.6">-</text>
<text x="374.6" y="204.6">-</text>
</g>
<g font-size="2.4">
<text x="47.2" y="59.5">MT-AHU-7A-1-001</text>
<text x="90.9" y="59.5">TT-AHU-7A-1-001</text>
<text x="134.6" y="59.5">MT-AHU-7A-1-002</text>
<text x="178.3" y="59.5">TT-AHU-7A-1-002</text>
<text x="230.9" y="59.5">TT-960001</text>
<text x="270.5" y="59.5">FIT-AHU-7A-1-001</text>
<text x="314" y="59.5">FIT-AHU-7A-1-002</text>
</g>
<g font-size="2.1">
<text x="39.7" y="43.4">RETURN HUMIDITY AIR IN THE DUCKT</text>
<text x="81.4" y="43.4">RETURN TEMPERATURE AIR IN THE DUCT</text>
<text x="127.1" y="43.4">RETURN HUMIDITY AIR IN THE DUCKT</text>
<text x="168.8" y="43.4">RETURN TEMPERATURE AIR IN THE DUCT</text>
<text x="223.2" y="43.4">TEMPERATURE AIR SUPPLY</text>
<text x="274.8" y="43.4">AHU-7A-1</text>
<text x="318.3" y="43.4">AHU-7A-1</text>
<text x="226.9" y="82" transform="rotate(-90 226.9 82)">AI-TT-960001</text>
<text x="47.4" y="85.2" transform="rotate(-90 47.4 85.2)">AI-MT-AHU-7A-1-001</text>
<text x="90.8" y="85" transform="rotate(-90 90.8 85)">AI-TT-AHU-7A-1-001</text>
<text x="134.7" y="86.3" transform="rotate(-90 134.7 86.3)">AI-MT-AHU-7A-1-002</text>
<text x="178.2" y="86.2" transform="rotate(-90 178.2 86.2)">AI-TT-AHU-7A-1-002</text>
<text x="270.8" y="85.1" transform="rotate(-90 270.8 85.1)">AI-FIT-AHU-7A-1-001</text>
<text x="314.2" y="85.7" transform="rotate(-90 314.2 85.7)">AI-FIT-AHU-7A-1-002</text>
<text x="32.7" y="149.1">11.10</text>
<text x="221.1" y="149.1">14.1</text>
<text x="32.7" y="153.3">11.10</text>
<text x="221.1" y="153.3">14.1</text>
<text x="42.1" y="196.4">Vs0</text>
<text x="47.3" y="196.4">M0+</text>
<text x="50.1" y="193.9">1</text>
<text x="64.7" y="196.4">M0-</text>
<text x="67.3" y="193.9">2</text>
<text x="85.6" y="196.4">Vs0</text>
<text x="90.7" y="196.4">M0+</text>
<text x="93.5" y="193.9">3</text>
<text x="108.1" y="196.4">M0-</text>
<text x="110.7" y="193.9">4</text>
<text x="129.5" y="196.4">Vs0</text>
<text x="134.7" y="196.4">M0+</text>
<text x="137.4" y="193.9">5</text>
<text x="152.1" y="196.4">M0-</text>
<text x="154.7" y="193.9">6</text>
<text x="173" y="196.4">Vs0</text>
<text x="178.1" y="196.4">M0+</text>
<text x="180.9" y="193.9">7</text>
<text x="195.5" y="196.4">M0-</text>
<text x="198.1" y="193.9">8</text>
<text x="221.6" y="196.4">Vs0</text>
<text x="226.8" y="196.4">M0+</text>
<text x="229.6" y="193.9">9</text>
<text x="244.2" y="196.4">M0-</text>
<text x="246.8" y="193.9">10</text>
<text x="265.1" y="196.4">Vs0</text>
<text x="270.2" y="196.4">M0+</text>
<text x="273" y="193.9">11</text>
<text x="287.6" y="196.4">M0-</text>
<text x="290.2" y="193.9">12</text>
<text x="309" y="196.4">Vs0</text>
<text x="314.2" y="196.4">M0+</text>
<text x="316.9" y="193.9">13</text>
<text x="331.6" y="196.4">M0-</text>
<text x="334.2" y="193.9">14</text>
<text x="352.4" y="196.4">Vs0</text>
<text x="357.6" y="196.4">M0+</text>
<text x="360.4" y="193.9">15</text>
<text x="375.5" y="196.4">M0-</text>
<text x="378.1" y="193.9">16</text>
<text x="57.2" y="206.8">CH1</text>
<text x="98.7" y="206.8">CH2</text>
<text x="142.3" y="206.8">CH3</text>
<text x="185.8" y="206.8">CH4</text>
<text x="236.7" y="206.8">CH5</text>
<text x="278.5" y="206.8">CH6</text>
<text x="321.8" y="206.8">CH7</text>
<text x="365.3" y="206.8">CH8</text>
</g>
<g font-size="1.8">
<text x="46.3" y="128.2">1</text>
<text x="63.5" y="128.2">2</text>
<text x="89.7" y="128.2">3</text>
<text x="106.9" y="128.2">4</text>
<text x="118.4" y="127.9">1</text>
<text x="126.3" y="127.9">2</text>
<text x="133.7" y="128.2">5</text>
<text x="150.9" y="128.2">6</text>
<text x="177.1" y="128.2">7</text>
<text x="194.3" y="128.2">8</text>
<text x="205.8" y="127.9">3</text>
<text x="213.7" y="127.9">4</text>
<text x="225.8" y="128.2">9</text>
<text x="242.5" y="128.2">10</text>
<text x="268.9" y="128.2">11</text>
<text x="285.9" y="128.2">12</text>
<text x="312.8" y="128.2">13</text>
<text x="330.2" y="128.2">14</text>
<text x="46.5" y="137">1</text>
<text x="63.5" y="137.1">2</text>
<text x="67.2" y="134.4">PE</text>
<text x="89.9" y="137">3</text>
<text x="106.9" y="137.1">4</text>
<text x="110.6" y="134.4">PE</text>
<text x="118.4" y="136.9">1</text>
<text x="120.4" y="132.6">TERMINAL</text>
<text x="126.3" y="136.9">2</text>
<text x="133.9" y="137">5</text>
<text x="150.9" y="137.1">6</text>
<text x="154.6" y="134.4">PE</text>
<text x="177.3" y="137">7</text>
<text x="194.3" y="137.1">8</text>
<text x="198" y="134.4">PE</text>
<text x="205.8" y="136.9">3</text>
<text x="207.8" y="132.6">TERMINAL</text>
<text x="213.7" y="136.9">4</text>
<text x="226" y="137">9</text>
<text x="242.5" y="137.1">10</text>
<text x="246.7" y="134.4">PE</text>
<text x="268.9" y="137">11</text>
<text x="285.9" y="137.1">12</text>
<text x="290.1" y="134.4">PE</text>
<text x="312.9" y="137">13</text>
<text x="330.2" y="137.1">14</text>
<text x="334.1" y="134.4">PE</text>
<text x="296.8" y="158.7">11</text>
<text x="304.7" y="158.7">12</text>
<text x="340.8" y="158.7">13</text>
<text x="348.8" y="158.7">14</text>
<text x="296.8" y="167.7">11</text>
<text x="304.7" y="167.7">12</text>
<text x="340.8" y="167.7">13</text>
<text x="348.8" y="167.7">14</text>
</g>
<g font-size="1.2">
<text x="70.2" y="121.7" transform="rotate(-90 70.2 121.7)">SHIELD</text>
<text x="113.6" y="121.7" transform="rotate(-90 113.6 121.7)">SHIELD</text>
<text x="157.6" y="121.7" transform="rotate(-90 157.6 121.7)">SHIELD</text>
<text x="201" y="121.7" transform="rotate(-90 201 121.7)">SHIELD</text>
<text x="249.7" y="121.7" transform="rotate(-90 249.7 121.7)">SHIELD</text>
<text x="293.1" y="121.7" transform="rotate(-90 293.1 121.7)">SHIELD</text>
<text x="298.6" y="121.7" transform="rotate(-90 298.6 121.7)">L (220VAC)</text>
<text x="306.5" y="121.7" transform="rotate(-90 306.5 121.7)">L (220VAC)</text>
<text x="337.1" y="121.7" transform="rotate(-90 337.1 121.7)">SHIELD</text>
<text x="342.6" y="121.7" transform="rotate(-90 342.6 121.7)">L (220VAC)</text>
<text x="350.4" y="121.7" transform="rotate(-90 350.4 121.7)">L (220VAC)</text>
<text x="116.1" y="134.3">(0.2 A)</text>
<text x="203.5" y="134.3">(0.2 A)</text>
<text x="295.6" y="165.1">(0.5 A)</text>
<text x="303.4" y="165.1">(0.5 A)</text>
<text x="339.5" y="165.1">(0.5 A)</text>
<text x="347.3" y="165.1">(0.5 A)</text>
<text x="300.5" y="176.2">L (220VAC)</text>
<text x="302" y="178.5">04</text>
<text x="344.5" y="176.2">L (220VAC)</text>
<text x="345.9" y="178.5">04</text>
</g>
</svg>
